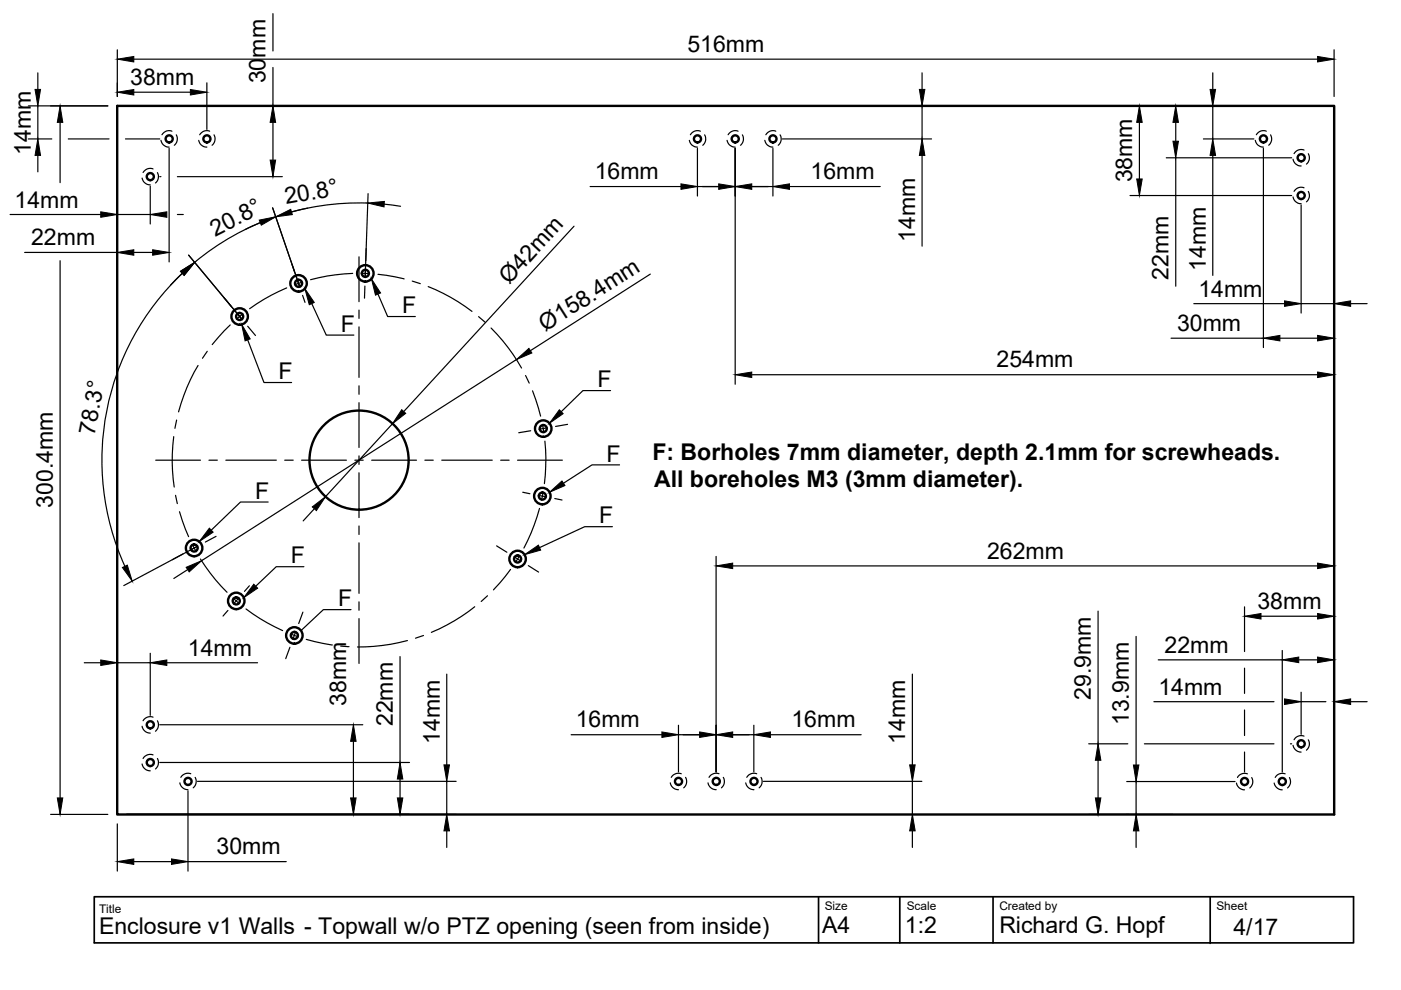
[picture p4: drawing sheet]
<svg xmlns="http://www.w3.org/2000/svg" width="297mm" height="210mm" viewBox="0 0 297 210" stroke-linecap="round" stroke-linejoin="round" font-family="sans-serif">
<!-- layer: Visible -->
<g fill="none" stroke="#000" stroke-width=".51">
<path d="M24.8 22.5h258.1v150.2h-258.1z"/>
<circle cx="31.9" cy="37.4" r=".75"/>
<circle cx="35.9" cy="29.4" r=".75"/>
<circle cx="43.9" cy="29.4" r=".75"/>
<circle cx="147.9" cy="29.4" r=".75"/>
<circle cx="155.9" cy="29.4" r=".75"/>
<circle cx="163.9" cy="29.4" r=".75"/>
<circle cx="267.9" cy="29.4" r=".75"/>
<circle cx="275.9" cy="33.4" r=".75"/>
<circle cx="77.5" cy="58" r=".75"/>
<circle cx="77.5" cy="58" r="1.75"/>
<circle cx="275.9" cy="41.4" r=".75"/>
<circle cx="50.8" cy="67.1" r=".75"/>
<circle cx="50.8" cy="67.1" r="1.75"/>
<circle cx="63.3" cy="60.1" r=".75"/>
<circle cx="63.3" cy="60.1" r="1.75"/>
<circle cx="76.1" cy="97.6" r="10.5"/>
<circle cx="115.2" cy="90.9" r=".75"/>
<circle cx="115.2" cy="90.9" r="1.75"/>
<circle cx="41.2" cy="116.2" r=".75"/>
<circle cx="41.2" cy="116.2" r="1.75"/>
<circle cx="109.7" cy="118.5" r=".75"/>
<circle cx="109.7" cy="118.5" r="1.75"/>
<circle cx="115" cy="105.2" r=".75"/>
<circle cx="115" cy="105.2" r="1.75"/>
<circle cx="50.1" cy="127.4" r=".75"/>
<circle cx="50.1" cy="127.4" r="1.75"/>
<circle cx="62.4" cy="134.7" r=".75"/>
<circle cx="62.4" cy="134.7" r="1.75"/>
<circle cx="31.9" cy="153.7" r=".75"/>
<circle cx="275.9" cy="157.7" r=".75"/>
<circle cx="31.9" cy="161.7" r=".75"/>
<circle cx="39.9" cy="165.7" r=".75"/>
<circle cx="143.9" cy="165.7" r=".75"/>
<circle cx="151.9" cy="165.7" r=".75"/>
<circle cx="159.9" cy="165.7" r=".75"/>
<circle cx="263.9" cy="165.7" r=".75"/>
<circle cx="271.9" cy="165.7" r=".75"/>
</g>
<!-- layer: Hidden -->
<g fill="none" stroke="#000" stroke-width=".25">
<path d="M30.1 37.8a1.69 1.69 0 0 0 1.8 1.4M32.4 35.8a1.69 1.69 0 0 0-2.1 .8M33.4 36.6a1.74 1.74 0 0 1-.4 2.2M34.1 29.8a1.69 1.69 0 0 0 1.8 1.4M36.4 27.8a1.69 1.69 0 0 0-2.1 .8M37.4 28.6a1.74 1.74 0 0 1-.4 2.2M42.1 29.8a1.69 1.69 0 0 0 1.8 1.4M44.4 27.8a1.69 1.69 0 0 0-2.1 .8M45.4 28.6a1.74 1.74 0 0 1-.4 2.2M146.2 29.8a1.69 1.69 0 0 0 1.7 1.4M148.5 27.8a1.69 1.69 0 0 0-2.1 .8M149.4 28.6a1.71 1.71 0 0 1-.4 2.2"/>
<path d="M154.2 29.8a1.69 1.69 0 0 0 1.7 1.4M156.5 27.8a1.69 1.69 0 0 0-2.1 .8M157.4 28.6a1.71 1.71 0 0 1-.4 2.2M162.2 29.8a1.69 1.69 0 0 0 1.7 1.4M164.5 27.8a1.69 1.69 0 0 0-2.1 .8M165.4 28.6a1.71 1.71 0 0 1-.4 2.2M266.1 29.8a1.69 1.69 0 0 0 1.8 1.4M268.5 27.8a1.69 1.69 0 0 0-2.1 .8M269.4 28.6a1.71 1.71 0 0 1-.4 2.2M274.2 33.8a1.69 1.69 0 0 0 1.7 1.4M276.5 39.8a1.69 1.69 0 0 0-2.1 .8M276.5 31.8a1.69 1.69 0 0 0-2.1 .8"/>
<path d="M277.4 32.6a1.71 1.71 0 0 1-.4 2.2M274.2 41.8a1.69 1.69 0 0 0 1.7 1.4M277.4 40.6a1.71 1.71 0 0 1-.4 2.2M30.1 154a1.73 1.73 0 0 0 1.8 1.4M32.4 152.1a1.73 1.73 0 0 0-2.1 .7M33.4 152.8a1.76 1.76 0 0 1-.4 2.2M274.2 158a1.74 1.74 0 0 0 1.7 1.5M276.5 156.1a1.73 1.73 0 0 0-2.1 .7M277.4 156.9a1.71 1.71 0 0 1-.4 2.2M30.1 162a1.73 1.73 0 0 0 1.8 1.4M32.4 160.1a1.73 1.73 0 0 0-2.1 .7M33.4 160.8a1.76 1.76 0 0 1-.4 2.2"/>
<path d="M38.1 166a1.73 1.73 0 0 0 1.8 1.4M40.4 164.1a1.73 1.73 0 0 0-2.1 .7M41.4 164.8a1.76 1.76 0 0 1-.4 2.2M142.1 166a1.74 1.74 0 0 0 1.7 1.4M144.4 164.1a1.73 1.73 0 0 0-2.1 .7M145.4 164.8a1.73 1.73 0 0 1-.5 2.2M150.1 166a1.74 1.74 0 0 0 1.7 1.4M152.4 164.1a1.73 1.73 0 0 0-2.1 .7M153.4 164.8a1.73 1.73 0 0 1-.4 2.2M158.1 166a1.74 1.74 0 0 0 1.8 1.4M160.4 164.1a1.73 1.73 0 0 0-2.1 .7M161.4 164.8a1.73 1.73 0 0 1-.4 2.2"/>
<path d="M262.1 166a1.74 1.74 0 0 0 1.8 1.5M264.5 164.1a1.73 1.73 0 0 0-2.1 .7M265.4 164.9a1.71 1.71 0 0 1-.4 2.2M270.2 166a1.74 1.74 0 0 0 1.7 1.5M272.5 164.1a1.73 1.73 0 0 0-2.1 .7M273.4 164.9a1.71 1.71 0 0 1-.4 2.2"/>
</g>
<!-- layer: TitleBlock -->
<path d="M20 190.1h267v9.8h-267zM173.5 190.1v9.8M190.8 190.1v9.8M210.5 190.1v9.8M256.6 190.1v9.9" fill="none" stroke="#000" stroke-width=".36"/>
<!-- layer: Dimensions -->
<g fill="none" stroke="#000" stroke-width=".25">
<path d="M8 15.4v3.6M24.9 10.6v9.9M28.4 12.5h251M28.4 19.6h12M43.9 17.6v9.8M57.9 2.9v7.9M57.9 14.3v8.2M195.5 15.4v3.6M257.1 15.4v3.6M282.9 10.6v9.9M6 22.5h16.9M6 29.5h5"/>
<path d="M8 22.5v7M8 32.9v3.5M12.7 25.9v12.8M14.5 29.5h8.6M24.9 24.5v23M26.6 29.5h7.3M31.9 39.4v8.1M33.9 37.5h.2M35.9 31.4v24.1M37.6 37.5h22.3M55.9 22.5h4.6M57.9 25.9v8"/>
<path d="M125.1 39.6h19.3M147.9 31.4v10.2M147.9 39.6h16M155.9 31.4v50.1M163.9 31.4v10.2M165.9 29.5h31.6M167.4 39.6h19.2M195.5 22.5v7M195.5 32.9v19.3M195.6 22.5h1.9M239.6 22.5h1.1M241.6 25.9v12"/>
<path d="M247.3 22.5h33.6M247.3 33.5h26.6M249.3 25.9v4M249.3 33.5v27.2M255.1 29.5h10.8M257.1 22.5v7M257.1 32.9v25.5M267.9 31.4v42.3M2.1 45.5h19.3M5.2 53.5h19.7M12.7 55.3v113.9M24.9 51.3v4.2"/>
<path d="M24.9 45.5h7M28.4 53.5h4M37.6 45.5h1.3M40 54.1l11.2 13.5M55.2 47.2l-3.2 1.4M57.8 44.1l5.7 16.6M65.2 44.1l-3.4 .8M78 43.1a54.5 54.5 0 0 0-36.7 12.5M78 41.1l-.6 17.5M81.5 43.3l3.4 .4M121.7 48l-36.1 39.3M137.9 58.1l-25.4 16.3"/>
<path d="M239.6 41.5h34.3M275.9 43.4v23M282.9 51.9v29.6M36.2 60.4l2.5-2.5a54.6 54.6 0 0 0-12.2 62.2M109.5 76.2l-66.8 42.7M159.4 79.5h120M248.3 71.7h19.6M253.1 64.4h19.3M271.4 71.7h8M275.9 64.4h7M286.4 64.4h3.5M83.2 89.8l-14.2 15.5"/>
<path d="M41.8 115.9l-15.6 8.3M66.7 107.9l-2.4 2.5M151.8 118v45.7M155.3 120h124.1M282.9 118v52.7M24.9 138.5v3.4M31.9 138.5v13.2M39.8 120.8l-2.9 1.9M84.8 139.2v22.5M232.8 129.6v28.1M240.9 134.9v27.3M245.6 139.9h26.3"/>
<path d="M263.9 128.7v9.4M267.4 130.7h12M271.9 137.9v25.8M275.4 139.9h4M17.9 140.5h3.5M24.9 140.5h7M33.9 153.7h43M35.4 140.5h19.2M74.9 157.2v12M94.7 142.9v19.3M121.1 155.8h19.2M143.8 155.8h16"/>
<path d="M143.8 153.8v9.9M159.8 153.8v9.9M163.3 155.8h19.3M193.4 142.9v19.3M230.8 157.7h8.3M242.6 157.7h27.5M244.6 148.8h25.5M263.9 141.7v5.3M263.9 150.5v5.4M263.9 159.4v4.3M273.6 157.7h.3M275.9 146.8v8.9"/>
<path d="M275.9 148.8h5.2M286.4 148.8h3.5M10.7 172.7h12.2M24.9 174.7v10M26.9 172.7h69.8M33.9 161.7h52.9M39.9 167.7v17M41.9 165.7h54.8M84.8 165.2v4M94.7 165.7v7M94.7 176.2v3.5M161.8 165.7h33.7"/>
<path d="M193.4 165.7v7M193.4 176.2v3.5M230.8 172.7h17.8M232.8 161.2v8M238.9 165.7h23M240.9 165.7v7M240.9 176.2v3.5M28.4 182.7h8M39.9 182.7h20.8"/>
</g>
<g fill="#000" stroke="#000" stroke-width=".21">
<path d="M7.4 19h1.2l-.6 3.5zM24.9 12.5l3.5-.5v1.1zM24.9 19.6l3.5-.6v1.1zM40.4 19l3.5 .6-3.5 .5zM194.9 19h1.2l-.6 3.5zM256.6 19h1.1l-.6 3.5zM279.4 12l3.5 .5-3.5 .6zM8 29.5l.6 3.4h-1.2zM12.7 22.5l.6 3.4h-1.2zM57.3 33.9h1.1l-.5 3.6zM57.9 22.5l.5 3.4h-1.1zM144.4 39l3.5 .6-3.5 .5z"/>
<path d="M152.4 39l3.5 .6-3.5 .5zM155.9 39.6l3.5-.6v1.1zM163.9 39.6l3.5-.6v1.1zM195.5 29.5l.6 3.4h-1.2zM241 37.9h1.2l-.6 3.6zM241.6 22.5l.6 3.4h-1.2zM249.3 22.5l.6 3.4h-1.2zM248.7 29.9h1.2l-.6 3.6zM257.1 29.5l.6 3.4h-1.1zM21.4 44.9l3.5 .6-3.5 .6zM24.9 53.5l3.5-.5v1.1zM32.4 53l3.5 .5-3.5 .6z"/>
<path d="M31.9 45.5l3.5-.6v1.2zM38.3 57.5l3-1.9-2.3 2.8zM38.3 57.5l3-1.9-2.2 2.8zM55 46.7l3.5-.7-3.1 1.7zM58.5 46l3.1-1.6 .4 1.1zM78 43l3.5-.3-.1 1.2zM109.5 76.2l2.6-2.3 .7 .9zM155.9 79.5l3.5-.6v1.1zM267.9 71.7l3.5-.6v1.2zM272.4 63.8l3.5 .6-3.5 .6zM279.4 78.9l3.5 .6-3.5 .5zM279.4 71.1l3.5 .6-3.5 .6z"/>
<path d="M282.9 64.4l3.5-.6v1.2zM85.2 86.9l.8 .7-2.8 2.2zM26 120.3l1-.5 1 3.4zM66.2 107.5l2.8-2.2-1.9 3zM151.8 120l3.5-.6v1.2zM279.4 119.4l3.5 .6-3.5 .6zM21.4 139.9l3.5 .6-3.5 .6zM31.9 140.5l3.5-.6v1.2zM39.5 120.3l3.2-1.4-2.6 2.4zM263.9 130.7l3.5-.6v1.1zM271.9 139.9l3.5-.6v1.2zM279.4 139.3l3.5 .6-3.5 .6z"/>
<path d="M279.4 130.1l3.5 .6-3.5 .5zM74.9 153.7l.6 3.5h-1.2zM140.3 155.2l3.5 .6-3.5 .6zM148.3 155.2l3.5 .6-3.5 .6zM151.8 155.8l3.5-.6v1.2zM159.8 155.8l3.5-.6v1.2zM272.4 148.2l3.5 .6-3.5 .6zM282.9 148.8l3.5-.6v1.2zM12.1 169.2h1.2l-.6 3.5zM74.3 169.2h1.2l-.6 3.5zM84.2 169.2h1.2l-.6 3.5zM84.8 161.7l.6 3.5h-1.2z"/>
<path d="M94.7 172.7l.6 3.5h-1.2zM94.1 162.2h1.2l-.6 3.5zM193.4 172.7l.6 3.5h-1.1zM192.9 162.2h1.1l-.6 3.5zM232.2 169.2h1.2l-.6 3.5zM232.8 157.7l.6 3.5h-1.2zM240.9 172.7l.6 3.5h-1.2zM240.3 162.2h1.2l-.6 3.5zM24.9 182.7l3.5-.6v1.2zM36.4 182.1l3.5 .6-3.5 .6z"/>
</g>
<!-- layer: Center Lines -->
<g fill="none" stroke="#000" stroke-width=".25">
<path d="M61.9 56.1l.5 1.4M63 59.2l.6 1.7M64.1 59.8l-1.6 .6M74.8 58l-1.8 .1a38.1 38.1 0 0 0-7.2 1.2M76.1 54.5v9.5M76.6 57.9l1.8 .1M77.5 57.1l-.1 1.8M77.6 52.7v2.6M80.1 58.2l5.6 .9M87.4 59.6l1.7 .5M42 77.5a37.9 37.9 0 0 0-4.1 9.8M43.9 74.5l-1 1.5"/>
<path d="M47.5 63.1l1.6 1.9M48.8 68.9l-3.8 4.2M50.2 66.4l1.2 1.4M51.5 66.5l-1.4 1.2M52.5 69.2l1.7 1.9M60.8 61a39.3 39.3 0 0 0-7.9 4.5M64.2 62.6l.5 1.5M76.1 65.7v1.8M76.1 69.3v10.7M77.4 60.7l-.1 2.5M90.8 60.8a39.7 39.7 0 0 1 9.3 5.2M101.5 67.1l1.3 1.2"/>
<path d="M104.1 69.5v.1a39.5 39.5 0 0 1 6.5 8.4M111.4 79.6l.8 1.6M33 97.6h9.5M36.8 92.6a38.4 38.4 0 0 0 .1 10.7M37.4 89.1l-.3 1.7M44.3 97.6h1.8M47.9 97.6h10.7M60.4 97.6h1.8M63.9 97.6h9.5M75.2 97.6h1.8M76.1 81.8v1.8M76.1 85.4v9.5"/>
<path d="M76.1 96.7v1.8M78.8 97.6h9.5M90.1 97.6h1.8M93.7 97.6h10.7M106.2 97.6h1.7M109.7 97.6h9.5M112.5 91.3l-2.5 .5M112.9 82.9l1.7 5.3M115 90l.3 1.7M115.5 93.5a38.5 38.5 0 0 1-.1 9M116 90.7l-1.7 .3M120.3 90l-2.5 .4"/>
<path d="M37.2 105l.4 1.8M38.1 108.5l1.9 5.3M38.8 117.4l-2.3 1.3M40.8 115.4l.8 1.6M42 115.8l-1.6 .8M42.5 118.5a39.9 39.9 0 0 0 5.6 7.1M45.8 113.7l-2.3 1.2M76.1 100.2v9.5M76.1 111.5v1.8M76.1 115.1v10.7M105.3 115.7l2.2 1.4M109 118l1.5 1"/>
<path d="M110.2 117.8l-.9 1.5M110.8 104.4l1.6 .3M112 119.9l2.2 1.4M114.1 105l1.8 .4M114.4 107.8l-.5 1.7a39.6 39.6 0 0 1-2.8 6.7M115.2 104.3l-.4 1.8M117.6 105.7l1.6 .3M48.3 129.4l-1 1.2M49.4 126.8l1.4 1.2M50.7 126.7l-1.2 1.4M52.2 129.1a39.5 39.5 0 0 0 7.7 4.6M52.9 124.2l-1.1 1.2"/>
<path d="M61.5 137.2l-.9 2.5M61.6 134.4l1.6 .6M62.7 133.9l-.6 1.7M64.2 129.8l-.9 2.4M64.9 135.6l5.6 1.2M72.2 137l1.8 .1M76.1 127.6v1.8M76.1 131.2v9.5M86.4 135.8a40.3 40.3 0 0 1-10.6 1.4M89.8 134.7l-1.7 .6M100.6 128.6a38.9 38.9 0 0 1-9.1 5.5M103.4 126.3l-1.4 1.2"/>
<path d="M108.2 120.7l-3.6 4.4"/>
</g>
<!-- layer: Annotations -->
<path d="M51.2 68.8l1.8 3.1-1 .4zM64.6 61.2l2 2.9-1 .5zM78.8 59.1l1.9 3-1.1 .5zM118.6 86.9l.8 .8-2.9 2zM44.4 112l.8 .8-3 2zM111.2 117.6l3-2 .4 1zM116.5 104.4l2.6-2.4 .7 .9zM53.8 123.9l.8 .8-2.9 2z" fill="#000" stroke="#000" stroke-width=".21"/>
<path d="M52.5 72.1l3.5 9h5.8M66.1 64.4l3.1 6.6h5.8M80.1 62.3l2.1 4.8h5.9M129.5 82.8h-5.9l-4.6 4.5M131.4 98.6h-5.9l-6 3.9M56.9 106.4h-5.9l-6.2 6M129.8 111.7h-5.8l-9.6 4.4M64.4 120.2h-5.8l-4.4 4.1M74.4 129.3h-5.8l-4.8 4.4" fill="none" stroke="#000" stroke-width=".25"/>
<g font-size="4.9">
<text x="145.8" y="11">516mm</text>
<text x="27.6" y="18">38mm</text>
<text x="56.3" y="17.7" transform="rotate(-90 56.3 17.7)">30mm</text>
<text x="6.5" y="32.8" transform="rotate(-90 6.5 32.8)">14mm</text>
<text x="126.1" y="38">16mm</text>
<text x="171.9" y="38">16mm</text>
<text x="240" y="38.7" transform="rotate(-90 240 38.7)">38mm</text>
<text x="3.1" y="44">14mm</text>
<text x="60.6" y="43.3" transform="rotate(-10 60.6 43.3)">20.8°</text>
<text x="6.6" y="52">22mm</text>
<text x="45.6" y="50.2" transform="rotate(-27 45.6 50.2)">20.8°</text>
<text x="194" y="51.2" transform="rotate(-90 194 51.2)">14mm</text>
<text x="247.8" y="59.3" transform="rotate(-90 247.8 59.3)">22mm</text>
<text x="255.7" y="57.4" transform="rotate(-90 255.7 57.4)">14mm</text>
<text x="107.9" y="60.5" transform="rotate(-47 107.9 60.5)">Ø42mm</text>
<text x="254.1" y="62.9">14mm</text>
<text x="72.3" y="70.4">F</text>
<text x="85.3" y="66.4">F</text>
<text x="115.6" y="70.4" transform="rotate(-33 115.6 70.4)">Ø158.4mm</text>
<text x="249.6" y="70.1">30mm</text>
<text x="211.3" y="77.9">254mm</text>
<text x="59.1" y="80.4">F</text>
<text x="126.7" y="82.1">F</text>
<text x="20" y="92.3" transform="rotate(-79 20 92.3)">78.3°</text>
<text x="128.6" y="97.9">F</text>
<text x="138.3" y="97.4">F: Borholes 7mm diameter, depth 2.1mm for screwheads.</text>
<text x="11.2" y="107.7" transform="rotate(-90 11.2 107.7)">300.4mm</text>
<text x="54.1" y="105.7">F</text>
<text x="138.7" y="103.3">All boreholes M3 (3mm diameter).</text>
<text x="127.1" y="111">F</text>
<text x="61.7" y="119.5">F</text>
<text x="209.3" y="118.4">262mm</text>
<text x="71.7" y="128.6">F</text>
<text x="266.6" y="129.1">38mm</text>
<text x="39.8" y="139">14mm</text>
<text x="246.9" y="138.4">22mm</text>
<text x="73.4" y="149.6" transform="rotate(-90 73.4 149.6)">38mm</text>
<text x="231.3" y="148.4" transform="rotate(-90 231.3 148.4)">29.9mm</text>
<text x="245.6" y="147.3">14mm</text>
<text x="83.3" y="154" transform="rotate(-90 83.3 154)">22mm</text>
<text x="122.1" y="154.2">16mm</text>
<text x="167.8" y="154.2">16mm</text>
<text x="239.3" y="153.8" transform="rotate(-90 239.3 153.8)">13.9mm</text>
<text x="93.2" y="157.7" transform="rotate(-90 93.2 157.7)">14mm</text>
<text x="191.9" y="157.7" transform="rotate(-90 191.9 157.7)">14mm</text>
<text x="45.9" y="181.1">30mm</text>
<text x="174.3" y="197.9">A4</text>
<text x="191.9" y="197.9">1:2</text>
<text x="211.9" y="197.9">Richard G. Hopf</text>
<text x="21" y="198">Enclosure v1 Walls - Topwall w/o PTZ opening (seen from inside)</text>
<text x="261.5" y="198.3">4/17</text>
</g>
<g font-size="2.5">
<text x="21" y="193.6">Title</text>
<text x="174.9" y="192.9">Size</text>
<text x="192.2" y="192.9">Scale</text>
<text x="211.9" y="192.9">Created by</text>
<text x="257.9" y="192.9">Sheet</text>
</g>
</svg>
